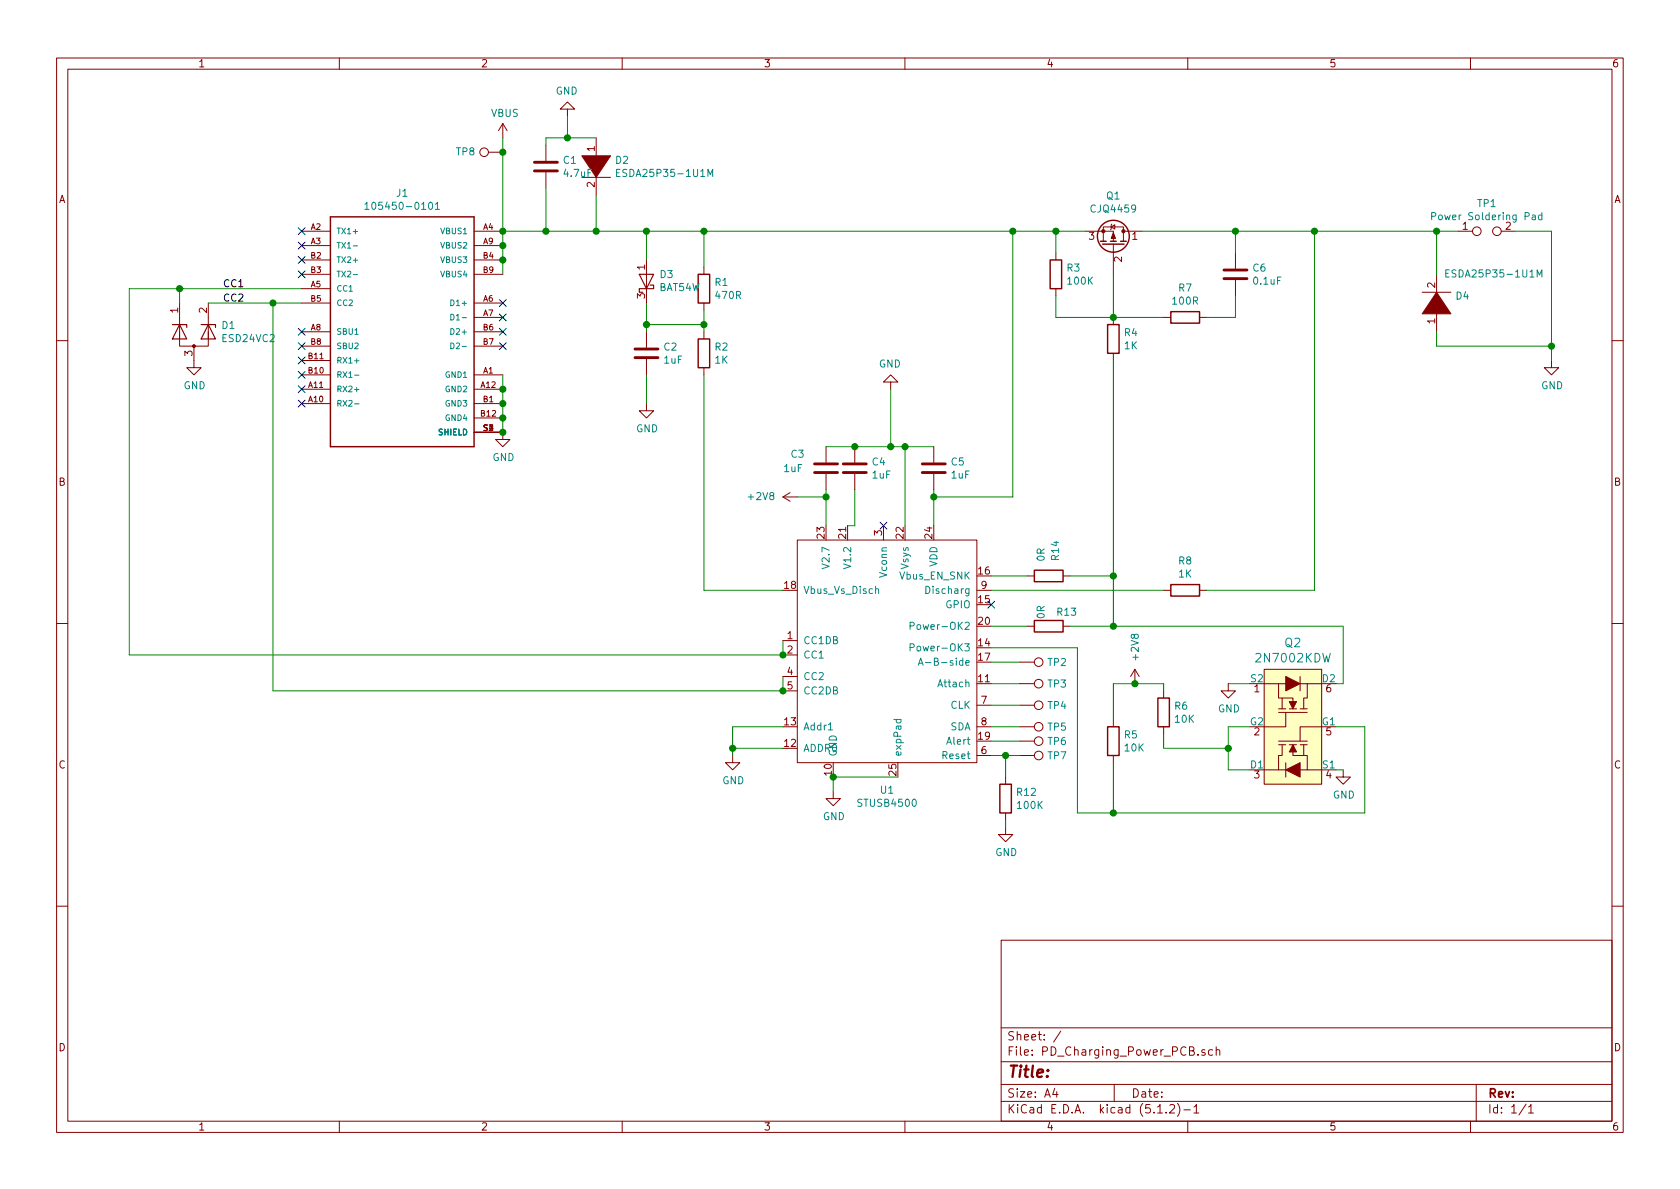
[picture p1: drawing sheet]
<svg xmlns="http://www.w3.org/2000/svg" width="297mm" height="210mm" viewBox="0 0 297 210" stroke-linecap="round" stroke-linejoin="round" font-family="sans-serif">
<g fill="none" stroke="#840000" stroke-width=".18">
<path d="M10 10.3h277v189.9h-277zM12 12.2h273v186.1h-273zM60 10.3v1.9M100.3 19.3h1.3l-1.3-1.3-1.2 1.3h1.2v1.3M110 10.3v1.9M160 10.3v1.9M210 10.3v1.9M260 10.3v1.9M86.4 26.9h2.5M88.9 21.8l-.8 1.3M88.9 21.8v2.6M88.9 21.8l.8 1.3"/>
<path d="M96.5 25.6v2.8M96.5 30.5v2.8M102.9 31.4h5M105.4 24.4v3.8M105.4 30.7v3.8M196.6 39.6l-.1 .1v.8l-.2 .1M31.7 58.7v2.5h5.1v-2.5M31.7 53.6v6.3M36.8 53.6v6.3M53.3 40.9h5.1M53.3 43.4h5.1M53.3 51h5.1"/>
<path d="M53.3 53.6h5.1M53.3 58.7h5.1M53.3 46h5.1M53.3 48.5h5.1M83.8 40.9h5.1M83.8 56.1h5.1M83.8 43.4h5.1M83.8 53.6h5.1M83.8 58.7h5.1M83.8 46h5.1M83.8 48.5h5.1M114.3 46v7.6"/>
<path d="M114.3 58.7v2.8M124.5 47.2v1.3M124.5 53.6v1.3M124.5 58.7v1.2M186.7 44.7v1.3M186.7 51v1.3M191.8 40.9h5v1.8M196.5 40.1l.6-.4v.8zM196.8 43.2v5.3M196.8 56.1v1.3M198.6 40.9v-.8h-3.5v2.6M198.6 40.9v1.8"/>
<path d="M198.6 40.9h3.3M205.7 56.1h1.3M212.1 56.1h1.3M218.4 44.7v2.8M218.4 49.5v2.8M251.5 51.7h5M254 48.5v3.8M254 54.9v3.8M257.8 40.9h2.5M265.4 40.9h2.6M10 60.2h2M34.3 61.2v3.8h1.3l-1.3 1.3-1.3-1.3h1.3"/>
<path d="M53.3 66.3h5.1M53.3 71.4h5.1M53.3 68.8h5.1M53.3 61.2h5.1M53.3 63.7h5.1M83.8 76.4h5.1v1.3h1.3l-1.3 1.3-1.3-1.3h1.3M83.8 66.3h5.1M83.8 71.4h5.1M83.8 68.8h5.1M83.8 73.9h5.1M83.8 61.2h5.1M114.3 71.4v1.2h1.3l-1.3 1.3-1.3-1.3h1.3"/>
<path d="M114.3 63.5v2.8M124.5 65v1.3M146 79v2.8M151.1 79v2.8M157.5 67.6h1.2l-1.2-1.3-1.3 1.3h1.3v1.2M165.1 79v2.8M196.8 62.5v1.2M274.3 63.7v1.3h1.3l-1.3 1.3-1.3-1.3h1.3M285 60.2h2M138.4 87.9l1.3 .7M138.4 87.9h2.6M139.7 87.1l-1.3 .8"/>
<path d="M141 95.5h31.7v39.4h-31.7zM146 83.8v2.8M151.1 83.8v2.8M156.2 93v2.5M165.1 83.8v2.8M10 110.3h2M138.4 113.3h2.6M138.4 115.8h2.6M138.4 119.6h2.6M172.7 104.4h2.6M180.3 117.1h2.6M181.6 110.7h1.3"/>
<path d="M181.6 101.8h1.3M188 110.7h1.2M188 101.8h1.2M200.7 118.4l-.8 1.2M200.7 118.4v2.5M200.7 118.4l.7 1.2M205.7 104.4h1.3M212.1 104.4h1.3M223.5 118.4h10.2v20.3h-10.2zM229.9 119.6v2.6M285 110.3h2M129.5 133.6v1.3h1.3l-1.3 1.2-1.2-1.2h1.2"/>
<path d="M138.4 122.2h2.6M147.3 139.9v1.3h1.3l-1.3 1.3-1.3-1.3h1.3M172.7 133.6h2.6M172.7 124.7h2.6M172.7 128.5h2.6M177.8 137.4v1.3M180.3 131.1h2.6M180.3 120.9h2.6M180.3 133.6h2.6M180.3 124.7h2.6M180.3 128.5h2.6M196.8 127.2v1.3"/>
<path d="M196.8 133.6v1.3M205.7 122.2v1.2M205.7 128.5v1.3M217.2 120.9v1.3h1.2l-1.2 1.2-1.3-1.2h1.3M223.5 136.1h2.6M223.5 120.9h2.6M226.1 131.1h5M226.1 131.7h1.2M226.1 125.3h1.2M226.1 126h5M226.7 131.7v1.9h-.6v2.5h1.2M227.3 126v2.5h-3.8"/>
<path d="M227.3 120.9h-1.2v2.5h.6M227.3 134.9v2.5M228 131.7h1.2M228 125.3h1.2M228.6 124.1v-.7h-1.9v1.9M229.9 120.9h1.2v2.5h-.6v1.9M229.9 131.7h1.2M229.9 125.3h1.2M230.5 131.7v1.9h-1.9v-.6M230.5 133.6h.6v2.5h-1.2M231.1 136.1h2.6M231.1 120.9h2.6"/>
<path d="M233.7 128.5h-3.8v2.6M237.5 136.1v1.3h1.3l-1.3 1.3-1.3-1.3h1.3M177.8 146.3v1.3h1.3l-1.3 1.2-1.3-1.2h1.3M177.8 143.8v1.2M10 160.2h2M177 166.3h108v32h-108zM285 160.2h2M60 198.3v1.9M110 198.3v1.9M160 198.3v1.9M177 194.8h108M177 191.8h108"/>
<path d="M177 187.8h108M177 181.8h108M186.5 192.5l-.4 1h1M186.8 193v1M187.6 182.3l-1.3 2M197 191.8v3M204.7 196.8h.8M206.2 196.7v.1M206.8 195.5l.2-.2h.4l.2 .2 .1 .3-.1 .2-.8 .8h.9M208.2 195.1a1.71 1.71 0 0 1 0 2.3M209.3 196.3h1.2M210 198.3v1.9"/>
<path d="M211.1 195.8l.4-.5v1.5M211.1 196.8h.9M213 185.7l-.3-.1-.2 .2v.2l.5 .2v.3h-.5M214.4 185.7l-.4-.1-.3 .3v.6l.3 .1 .4-.1M215 185.7l.2-.1 .4 .1 .1 .9M215 185.1v1.5M260 198.3v1.9M261 191.8v6.5M269.8 195.2l-1.2 2M270.3 195.8l.4-.5v1.5M270.3 196.8h.8"/>
<circle cx="85.6" cy="26.9" r=".76"/>
<circle cx="261.1" cy="40.9" r=".76"/>
<circle cx="264.7" cy="40.9" r=".76"/>
<circle cx="183.6" cy="117.1" r=".76"/>
<circle cx="183.6" cy="128.5" r=".76"/>
<circle cx="183.6" cy="120.9" r=".76"/>
<circle cx="183.6" cy="131.1" r=".76"/>
<circle cx="183.6" cy="133.6" r=".76"/>
<circle cx="183.6" cy="124.7" r=".76"/>
</g>
<g fill="#840000" stroke="#840000" stroke-width=".18">
<path d="M102.9 27.6h5l-2.5 3.8z"/>
<path d="M196.8 41.1l.4 1.1h-.7z"/>
<path d="M254 51.7l2.5 3.8h-5z"/>
<path d="M227.3 119.6l2.6 1.3-2.6 1.3z"/>
<path d="M228 124.1h1.2l-.6 1.2z"/>
<path d="M228.6 131.7l.6 1.3h-1.2z"/>
<path d="M227.3 136.1l2.6-1.2v2.5z"/>
<circle cx="34.3" cy="61.2" r=".25"/>
<circle cx="195.1" cy="40.9" r=".28"/>
<circle cx="198.6" cy="40.9" r=".28"/>
</g>
<g fill="none" stroke="#008484" stroke-width=".18">
<path d="M64.5 36.1l.4-.3v1.2M64.5 37h.8M77 36.1l.3-.3v1.2M77 37h.7M109 30.6h.4M109.6 29.9h-.6v1.3h.6M125.2 31.2v-1.3l.4 1 .4-1v1.3M253.1 38.2h.6l.2-.2-.1-.3-.2-.1h-.5v1.3M270.9 38.1h.5l.1 .8M271.5 38.3l-.5 .1-.1 .2v.2h.6M272.6 38.1l-.3-.1-.3 .2 .1 .6h.5M272.6 37.6v1.3"/>
<path d="M62.5 43.5h.7M62.5 48.6h.7M79.7 53a.51 .51 0 0 1 .6 .5 .51 .51 0 0 1-.6 .5zM79.7 55.6a.51 .51 0 0 1 .6 .5 .51 .51 0 0 1-.6 .5zM79.7 58.1a.51 .51 0 0 1 .6 .5 .51 .51 0 0 1-.6 .5zM255.6 48.3h.5M256.2 47.7h-.6v1.3h.6M271.8 49v-1.3l.4 .9 .4-.9v1.3M62.7 71.4h.8M62.7 68.9h.8M62.7 63.8h.8M62.7 66.3h.8"/>
<path d="M79.7 60.6a.51 .51 0 0 1 .6 .6 .51 .51 0 0 1-.6 .5zM154.8 104.2l.2-.1 .3 .1v.7M160.9 114.5l.6-.1 .1-.1v-.3l-.2-.2h-.5v1.3M160.9 110.7l.6-.1 .1-.1v-.3l-.2-.2h-.5v1.3M162.4 117.6l.4-1.2 .4 1.2M162.5 117.3h.6M163.6 117.2h1M146.5 129.1h.7M158 127.2h1.3M158.5 127.2v.4l.2 .2 .6-.1v-.5"/>
</g>
<path d="M30.5 57.4h2.5v.5M31.7 57.4l1.3 2.5h-2.5zM35.6 57.4h2.5v.5M36.8 57.4l1.3 2.5h-2.5zM113 48.5h2.6l-1.3 2.5zM114.9 50.4h.7v.6h-2.6v.7h.7" fill="none" stroke="#840000" stroke-width=".2"/>
<g fill="none" stroke="#008400" stroke-width=".18">
<path d="M88.9 24.4v24.1M96.5 33.3v7.6M100.3 20.6v3.8M105.4 24.4h-8.9v1.2M105.4 34.5v6.4M31.7 51v2.6M36.8 53.6h16.5M48.3 53.6v68.6h90.1v-2.6M53.3 51h-30.4v64.8h115.5v-2.5M88.9 40.9h102.9M114.3 40.9v5.1M114.3 53.6v5.1"/>
<path d="M114.3 57.4h10.2M124.5 40.9v6.3M124.5 54.9v3.8M179.1 40.9v47h-14M186.7 40.9v3.8M186.7 52.3v3.8h19M196.8 48.5v7.6M201.9 40.9h55.9M218.4 52.3v3.8h-5M218.4 40.9v3.8M232.4 40.9v63.5h-19M254 40.9v7.6"/>
<path d="M254 58.7v2.5h20.3M268 40.9h6.3v22.8M88.9 66.3v10.1M114.3 66.3v5.1M124.5 66.3v38.1h13.9M146 79h19.1M157.5 68.8v10.2M160 79v14M196.8 63.7v47M141 87.9h5M146 86.6v6.4M151.1 86.6v6.4h-1.2"/>
<path d="M165.1 86.6v6.4M175.3 104.4h30.4M175.3 114.5h15.2v29.3h50.8v-15.3h-5.1M175.3 117.1h5M175.3 101.8h6.3M175.3 110.7h6.3M189.2 110.7h48.3v10.2h-1.3M189.2 101.8h7.6M129.5 132.3h8.9M138.4 128.5h-8.9v5.1M158.7 137.4h-11.4v2.5M175.3 128.5h5"/>
<path d="M175.3 120.9h5M175.3 124.7h5M175.3 131.1h5M175.3 133.6h5M177.8 133.6v3.8M196.8 134.9v8.9M205.7 129.8v2.5h11.5M205.7 122.2v-1.3h-8.9v6.3M217.2 120.9h3.8M221 128.5h-3.8v7.6h3.8M236.2 136.1h1.3M177.8 145v1.3"/>
</g>
<path d="M94.5 30.2h4.1M94.5 28.7h4.1M216.4 49.3h4.1M216.4 47.7h4.1M112.3 63.2h4M112.3 61.7h4M144 83.6h4.1M144 82h4.1M149.1 83.6h4.1M149.1 82h4.1M163.1 83.6h4M163.1 82h4" fill="none" stroke="#840000" stroke-width=".51"/>
<g fill="#008400" stroke="#008400" stroke-width=".25">
<circle cx="31.8" cy="51" r=".51"/>
<circle cx="48.3" cy="53.6" r=".51"/>
<circle cx="96.5" cy="40.9" r=".51"/>
<circle cx="105.4" cy="40.9" r=".51"/>
<circle cx="100.3" cy="24.4" r=".51"/>
<circle cx="124.5" cy="40.9" r=".51"/>
<circle cx="114.3" cy="40.9" r=".51"/>
<circle cx="124.5" cy="57.4" r=".51"/>
<circle cx="114.3" cy="57.4" r=".51"/>
<circle cx="146.1" cy="87.9" r=".51"/>
<circle cx="151.1" cy="79" r=".51"/>
<circle cx="157.5" cy="79" r=".51"/>
<circle cx="160" cy="79" r=".51"/>
<circle cx="165.1" cy="87.9" r=".51"/>
<circle cx="179.1" cy="40.9" r=".51"/>
<circle cx="129.5" cy="132.3" r=".51"/>
<circle cx="186.7" cy="40.9" r=".51"/>
<circle cx="196.9" cy="56.1" r=".51"/>
<circle cx="218.4" cy="40.9" r=".51"/>
<circle cx="274.3" cy="61.2" r=".51"/>
<circle cx="138.4" cy="115.8" r=".51"/>
<circle cx="138.4" cy="122.2" r=".51"/>
<circle cx="88.9" cy="76.4" r=".51"/>
<circle cx="88.9" cy="73.9" r=".51"/>
<circle cx="88.9" cy="68.8" r=".51"/>
<circle cx="88.9" cy="71.4" r=".51"/>
<circle cx="88.9" cy="40.9" r=".51"/>
<circle cx="88.9" cy="46" r=".51"/>
<circle cx="88.9" cy="43.4" r=".51"/>
<circle cx="200.7" cy="120.9" r=".51"/>
<circle cx="217.2" cy="132.3" r=".51"/>
<circle cx="196.9" cy="143.8" r=".51"/>
<circle cx="177.8" cy="133.6" r=".51"/>
<circle cx="147.3" cy="137.4" r=".51"/>
<circle cx="88.9" cy="26.9" r=".51"/>
<circle cx="232.4" cy="40.9" r=".51"/>
<circle cx="254" cy="40.9" r=".51"/>
<circle cx="196.9" cy="101.8" r=".51"/>
<circle cx="196.9" cy="110.7" r=".51"/>
</g>
<g fill="none" stroke="#840000" stroke-width=".25">
<path d="M58.4 38.3h25.4v40.7h-25.4zM123.4 48.5h2.1v5.1h-2.1zM123.4 59.9h2.1v5.1h-2.1zM185.7 46h2v5h-2zM194.6 42.7h1M194.9 43.2h3.9M195.8 57.4h2.1v5.1h-2.1zM196.3 42.7h1.1M198.1 42.7h1M207 55.1h5.1v2h-5.1zM182.9 109.7h5.1v2.1h-5.1zM182.9 100.8h5.1v2.1h-5.1z"/>
<path d="M207 103.4h5.1v2h-5.1zM176.8 138.7h2v5.1h-2zM195.8 128.5h2.1v5.1h-2.1zM204.7 123.4h2.1v5.1h-2.1z"/>
<circle cx="196.8" cy="41.8" r="2.82"/>
</g>
<g fill="none" stroke="#000084" stroke-width=".18">
<path d="M52.7 40.3l1.2 1.2M52.7 42.8l1.2 1.2M52.7 45.4l1.2 1.2M52.7 47.9l1.2 1.2M52.7 58.1l1.2 1.2M53.9 40.3l-1.2 1.2M53.9 42.8l-1.2 1.2M53.9 45.4l-1.2 1.2M53.9 47.9l-1.2 1.2M53.9 58.1l-1.2 1.2M88.3 58.1l1.2 1.2M88.3 55.5l1.2 1.2"/>
<path d="M88.3 53l1.2 1.2M89.5 58.1l-1.2 1.2M89.5 55.5l-1.2 1.2M89.5 53l-1.2 1.2M52.7 60.6l1.2 1.2M52.7 63.1l1.2 1.3M52.7 65.7l1.2 1.2M52.7 68.2l1.2 1.2M52.7 70.8l1.2 1.2M53.9 60.6l-1.2 1.2M53.9 63.1l-1.2 1.3M53.9 65.7l-1.2 1.2"/>
<path d="M53.9 68.2l-1.2 1.2M53.9 70.8l-1.2 1.2M88.3 60.6l1.2 1.2M89.5 60.6l-1.2 1.2M155.6 92.3l1.2 1.3M156.8 92.3l-1.2 1.3M174.7 106.3l1.2 1.2M175.9 106.3l-1.2 1.2"/>
</g>
<path d="M223.5 118.4h10.2v20.3h-10.2z" fill="#ffffc2" stroke="#ffffc2" stroke-width=".18"/>
<text font-size="2.8" fill="#840000" x="178" y="190.5">Title:</text>
<g font-size="2.1" fill="#008484">
<text x="222.4" y="117.1">2N7002KDW</text>
<text x="227.2" y="114.4">Q2</text>
</g>
<g font-size="2.1" fill="#840000">
<text x="178" y="184">Sheet: /</text>
<text x="178" y="186.7">File: PD_Charging_Power_PCB.sch</text>
<text x="178" y="196.9">KiCad E.D.A. kicad (5.1.2)-1</text>
<text x="178" y="194.1">Size: A4</text>
<text x="200" y="194.1">Date:</text>
<text x="263" y="194.1">Rev:</text>
<text x="263" y="196.9">Id: 1/1</text>
</g>
<g font-size="1.8" fill="#840000">
<text x="35" y="11.9">1</text>
<text x="85" y="11.9">2</text>
<text x="135" y="11.9">3</text>
<text x="185" y="11.9">4</text>
<text x="235" y="11.9">5</text>
<text x="285" y="11.9">6</text>
<text x="105.2" y="26.8" transform="rotate(-90 105.2 26.8)">1</text>
<text x="10.4" y="35.9">A</text>
<text x="105.2" y="33.1" transform="rotate(-90 105.2 33.1)">2</text>
<text x="285.4" y="35.9">A</text>
<text x="258.6" y="40.6">1</text>
<text x="266.2" y="40.6">2</text>
<text x="114" y="47.7" transform="rotate(-90 114 47.7)">1</text>
<text x="192.6" y="42.4">3</text>
<text x="198.4" y="46.3" transform="rotate(-90 198.4 46.3)">2</text>
<text x="200.2" y="42.4">1</text>
<text x="114" y="52.8" transform="rotate(-90 114 52.8)">3</text>
<text x="253.7" y="50.9" transform="rotate(-90 253.7 50.9)">2</text>
<text x="31.5" y="55.3" transform="rotate(-90 31.5 55.3)">1</text>
<text x="36.6" y="55.3" transform="rotate(-90 36.6 55.3)">2</text>
<text x="253.7" y="57.2" transform="rotate(-90 253.7 57.2)">1</text>
<text x="34" y="63" transform="rotate(-90 34 63)">3</text>
<text x="10.4" y="85.9">B</text>
<text x="285.4" y="85.9">B</text>
<text x="145.8" y="95.2" transform="rotate(-90 145.8 95.2)">23</text>
<text x="149.6" y="95.2" transform="rotate(-90 149.6 95.2)">21</text>
<text x="156" y="94.7" transform="rotate(-90 156 94.7)">3</text>
<text x="159.8" y="95.2" transform="rotate(-90 159.8 95.2)">22</text>
<text x="164.8" y="95.2" transform="rotate(-90 164.8 95.2)">24</text>
<text x="173" y="101.6">16</text>
<text x="138.7" y="104.1">18</text>
<text x="173" y="106.7">15</text>
<text x="173.5" y="104.1">9</text>
<text x="139.2" y="113">1</text>
<text x="173" y="110.5">20</text>
<text x="139.2" y="115.6">2</text>
<text x="139.2" y="119.4">4</text>
<text x="173" y="114.3">14</text>
<text x="173" y="116.8">17</text>
<text x="139.2" y="121.9">5</text>
<text x="173" y="120.6">11</text>
<text x="173.5" y="124.5">7</text>
<text x="221.8" y="122.4">1</text>
<text x="234.5" y="122.4">6</text>
<text x="138.7" y="128.3">13</text>
<text x="173" y="130.8">19</text>
<text x="173.5" y="128.3">8</text>
<text x="221.8" y="130">2</text>
<text x="234.5" y="130">5</text>
<text x="10.4" y="135.9">C</text>
<text x="138.7" y="132.1">12</text>
<text x="147.1" y="137.1" transform="rotate(-90 147.1 137.1)">10</text>
<text x="158.5" y="137.1" transform="rotate(-90 158.5 137.1)">25</text>
<text x="173.5" y="133.3">6</text>
<text x="221.8" y="137.7">3</text>
<text x="234.5" y="137.7">4</text>
<text x="285.4" y="135.9">C</text>
<text x="10.4" y="185.9">D</text>
<text x="285.4" y="185.9">D</text>
<text x="35" y="199.9">1</text>
<text x="85" y="199.9">2</text>
<text x="135" y="199.9">3</text>
<text x="185" y="199.9">4</text>
<text x="235" y="199.9">5</text>
<text x="285" y="199.9">6</text>
</g>
<g font-size="1.8" fill="#008484">
<text x="98.2" y="16.7">GND</text>
<text x="86.8" y="20.7">VBUS</text>
<text x="80.7" y="27.5">TP8</text>
<text x="99.6" y="29">C1</text>
<text x="108.9" y="29">D2</text>
<text x="70.2" y="34.8">J1</text>
<text x="99.8" y="31.3">4.7uF</text>
<text x="109.9" y="31.3">ESDA25P35-1U1M</text>
<text x="195.7" y="35.3">Q1</text>
<text x="65.9" y="37.1">105450-0101</text>
<text x="193.1" y="37.6">CJQ4459</text>
<text x="254.1" y="38.9">Power Soldering Pad</text>
<text x="261.3" y="36.6">TP1</text>
<text x="116.6" y="51.5">BAT54W</text>
<text x="116.7" y="49.2">D3</text>
<text x="126.4" y="50.6">R1</text>
<text x="126.6" y="52.9">470R</text>
<text x="188.7" y="48">R3</text>
<text x="188.9" y="50.3">100K</text>
<text x="207.4" y="53.9">100R</text>
<text x="208.4" y="51.6">R7</text>
<text x="221.6" y="48">C6</text>
<text x="221.7" y="50.3">0.1uF</text>
<text x="256.5" y="49.1">ESDA25P35-1U1M</text>
<text x="257.5" y="53">D4</text>
<text x="39.3" y="58.2">D1</text>
<text x="198.8" y="59.5">R4</text>
<text x="39.4" y="60.5">ESD24VC2</text>
<text x="117.4" y="62">C2</text>
<text x="117.4" y="64.3">1uF</text>
<text x="126.4" y="62">R2</text>
<text x="126.4" y="64.3">1K</text>
<text x="155.4" y="65">GND</text>
<text x="198.8" y="61.8">1K</text>
<text x="32.5" y="68.8">GND</text>
<text x="272.5" y="68.8">GND</text>
<text x="112.5" y="76.4">GND</text>
<text x="87.1" y="81.5">GND</text>
<text x="138.7" y="83.5">1uF</text>
<text x="139.9" y="80.9">C3</text>
<text x="154.3" y="82.3">C4</text>
<text x="168.2" y="82.3">C5</text>
<text x="132.5" y="88.4">+2V8</text>
<text x="154.3" y="84.6">1uF</text>
<text x="168.2" y="84.6">1uF</text>
<text x="146.7" y="100.1" transform="rotate(-90 146.7 100.1)">V2.7</text>
<text x="150.5" y="100.1" transform="rotate(-90 150.5 100.1)">V1.2</text>
<text x="156.8" y="101.9" transform="rotate(-90 156.8 101.9)">Vconn</text>
<text x="160.7" y="100.7" transform="rotate(-90 160.7 100.7)">Vsys</text>
<text x="165.7" y="100.2" transform="rotate(-90 165.7 100.2)">VDD</text>
<text x="184.7" y="99.2" transform="rotate(-90 184.7 99.2)">0R</text>
<text x="187.2" y="99" transform="rotate(-90 187.2 99)">R14</text>
<text x="208.4" y="99.8">R8</text>
<text x="142" y="105">Vbus_Vs_Disch</text>
<text x="159.2" y="102.5">Vbus_EN_SNK</text>
<text x="164.1" y="105">Discharg</text>
<text x="167.3" y="107.6">GPIO</text>
<text x="208.4" y="102.1">1K</text>
<text x="142" y="113.9">CC1DB</text>
<text x="162.2" y="111.4">Power-OK2</text>
<text x="184.7" y="109.4" transform="rotate(-90 184.7 109.4)">0R</text>
<text x="187" y="108.9">R13</text>
<text x="142" y="116.5">CC1</text>
<text x="162.2" y="115.2">Power-OK3</text>
<text x="164.4" y="117.7">A-B-side</text>
<text x="185.3" y="117.8">TP2</text>
<text x="201.3" y="116.6" transform="rotate(-90 201.3 116.6)">+2V8</text>
<text x="142" y="120.3">CC2</text>
<text x="142" y="122.8">CC2DB</text>
<text x="166.2" y="121.5">Attach</text>
<text x="168.1" y="125.3">CLK</text>
<text x="185.3" y="121.6">TP3</text>
<text x="185.3" y="125.4">TP4</text>
<text x="207.7" y="125.5">R6</text>
<text x="215.3" y="126">GND</text>
<text x="221.2" y="120.6">S2</text>
<text x="233.8" y="120.6">D2</text>
<text x="142" y="129.2">Addr1</text>
<text x="167.7" y="131.7">Alert</text>
<text x="168" y="129.2">SDA</text>
<text x="185.3" y="129.2">TP5</text>
<text x="185.3" y="131.7">TP6</text>
<text x="198.8" y="130.6">R5</text>
<text x="207.8" y="127.8">10K</text>
<text x="221.1" y="128.3">G2</text>
<text x="233.8" y="128.3">G1</text>
<text x="142" y="133">ADDR0</text>
<text x="148" y="133.9" transform="rotate(-90 148 133.9)">GND</text>
<text x="159.4" y="133.9" transform="rotate(-90 159.4 133.9)">expPad</text>
<text x="166.9" y="134.2">Reset</text>
<text x="185.3" y="134.3">TP7</text>
<text x="198.9" y="132.9">10K</text>
<text x="221.1" y="135.9">D1</text>
<text x="233.9" y="135.9">S1</text>
<text x="127.7" y="138.7">GND</text>
<text x="151.9" y="142.7">STUSB4500</text>
<text x="155.7" y="140.4">U1</text>
<text x="179.9" y="140.7">R12</text>
<text x="180" y="143">100K</text>
<text x="235.7" y="141.2">GND</text>
<text x="145.5" y="145">GND</text>
<text x="176" y="151.4">GND</text>
</g>
<g font-size="1.8">
<text x="39.4" y="50.8">CC1</text>
<text x="39.4" y="53.3">CC2</text>
</g>
<g font-size="1.4" fill="#840000">
<text x="55" y="40.6">A2</text>
<text x="85.5" y="40.6">A4</text>
<text x="55" y="43.2">A3</text>
<text x="55" y="45.7">B2</text>
<text x="85.5" y="43.2">A9</text>
<text x="85.5" y="45.7">B4</text>
<text x="55" y="50.8">A5</text>
<text x="55" y="53.3">B5</text>
<text x="55" y="48.3">B3</text>
<text x="85.5" y="53.3">A6</text>
<text x="85.5" y="48.3">B9</text>
<text x="55" y="58.4">A8</text>
<text x="85.5" y="55.9">A7</text>
<text x="85.5" y="58.4">B6</text>
<text x="54.6" y="63.5">B11</text>
<text x="55" y="61">B8</text>
<text x="85.5" y="61">B7</text>
<text x="54.6" y="71.1">A10</text>
<text x="54.6" y="68.6">A11</text>
<text x="54.6" y="66">B10</text>
<text x="85.1" y="68.6">A12</text>
<text x="85.5" y="66">A1</text>
<text x="85.5" y="71.1">B1</text>
<text x="85.1" y="73.7">B12</text>
<text x="85.5" y="76.2">S1</text>
<text x="86.4" y="76.2">2</text>
</g>
<g font-size="1.4" fill="#008484">
<text x="59.4" y="41.4">TX1+</text>
<text x="78.1" y="41.4">VBUS1</text>
<text x="59.4" y="43.9">TX1-</text>
<text x="59.4" y="46.5">TX2+</text>
<text x="78.1" y="43.9">VBUS2</text>
<text x="78.1" y="46.5">VBUS3</text>
<text x="59.4" y="51.6">CC1</text>
<text x="59.4" y="49">TX2-</text>
<text x="78.1" y="49">VBUS4</text>
<text x="59.4" y="59.2">SBU1</text>
<text x="59.4" y="54.1">CC2</text>
<text x="80.2" y="54.1">D1+</text>
<text x="80.2" y="59.2">D2+</text>
<text x="80.5" y="56.6">D1-</text>
<text x="59.4" y="61.7">SBU2</text>
<text x="59.4" y="64.3">RX1+</text>
<text x="80.5" y="61.7">D2-</text>
<text x="59.4" y="71.9">RX2-</text>
<text x="59.4" y="69.3">RX2+</text>
<text x="59.4" y="66.8">RX1-</text>
<text x="78.9" y="66.8">GND1</text>
<text x="78.9" y="69.3">GND2</text>
<text x="78.9" y="71.9">GND3</text>
<text x="77.6" y="77">SHIELD</text>
<text x="78.9" y="74.4">GND4</text>
</g>
</svg>
